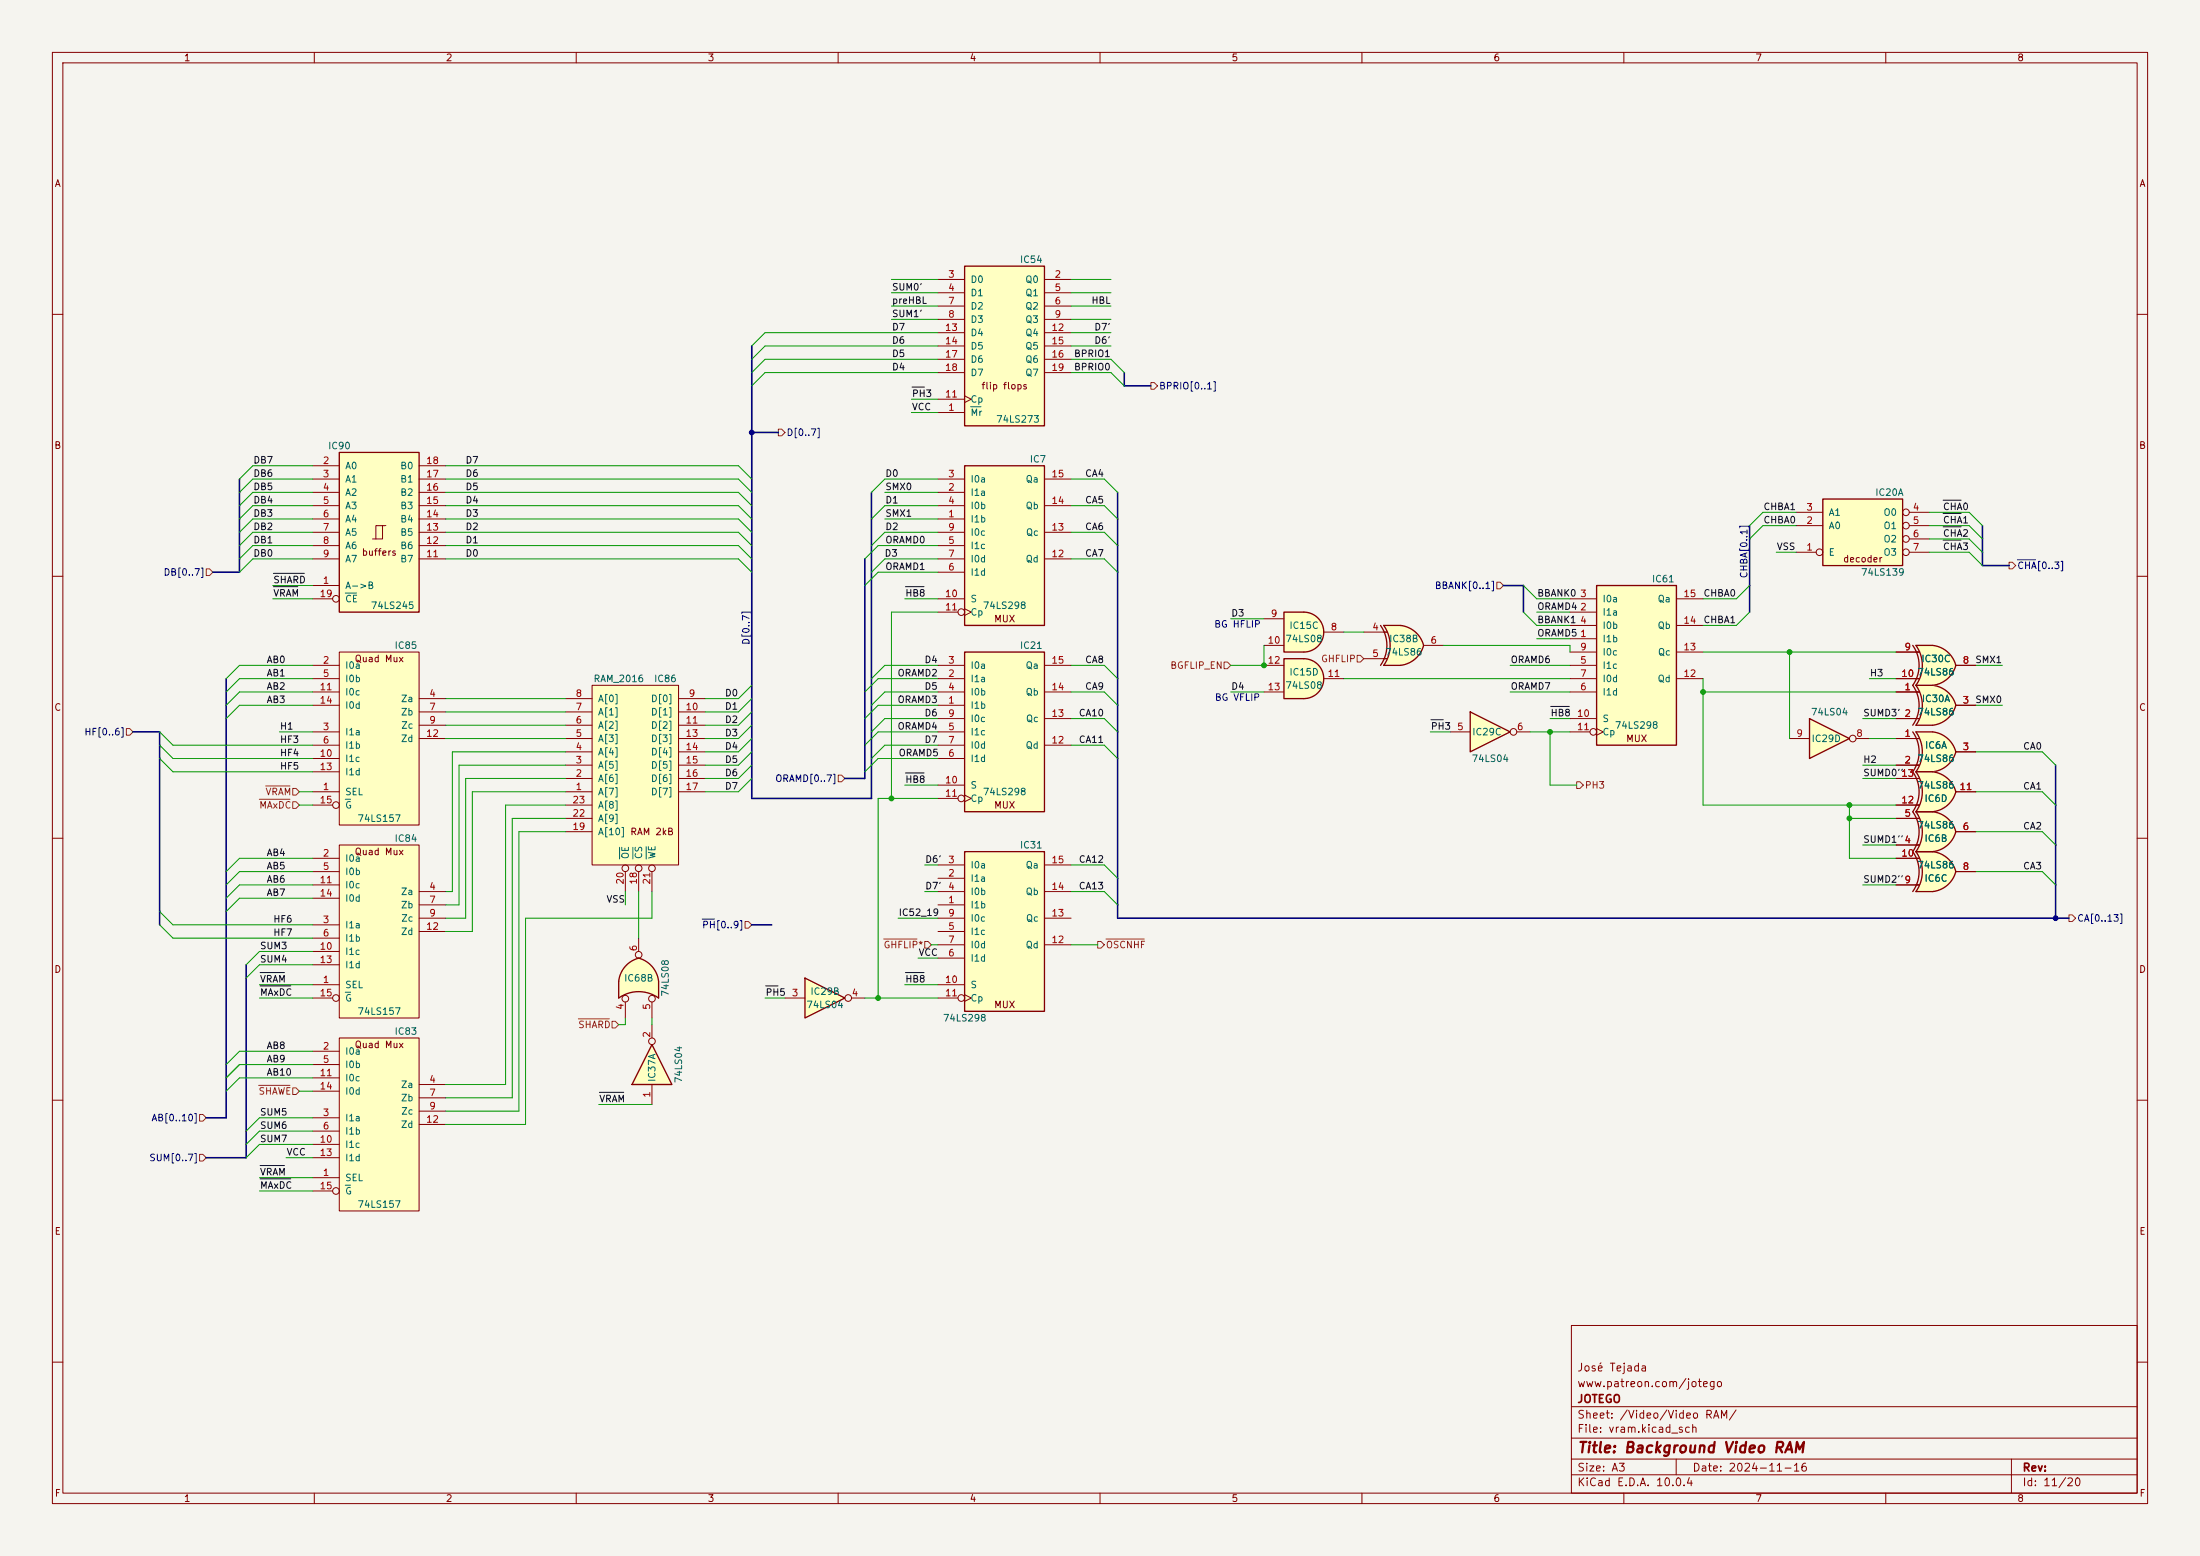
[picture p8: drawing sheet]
<svg xmlns="http://www.w3.org/2000/svg" width="420mm" height="297mm" viewBox="0 0 420 297" stroke-linecap="round" stroke-linejoin="round" font-family="sans-serif">
<path d="M0 0h420v297h-420z" fill="#f5f4ef" stroke="#f5f4ef" stroke-width=".19"/>
<g fill="none" stroke="#840000" stroke-width=".19">
<path d="M10 10h400v277h-400zM12 12h396v273h-396zM60 10v2M110 10v2M160 10v2M210 10v2M260 10v2M310 10v2M360 10v2M10 60h2M408 60h2M10 110h2"/>
<path d="M408 110h2M10 160h2M408 160h2M10 210h2M408 210h2M300 253h108v32h-108zM10 260h2M300 278.5h108M300 274.5h108M300 268.5h108M320 278.5v3M384 278.5v6.5"/>
<path d="M408 260h2M60 285v2M110 285v2M160 285v2M210 285v2M260 285v2M300 281.5h108M310 285v2M360 285v2"/>
</g>
<path d="M113 130.8h16.5v34.3h-16.5z" fill="#ffffc2"/>
<g fill="none" stroke="#840000" stroke-width=".19">
<path d="M107.9 138.4h5.1M107.9 135.9h5.1M107.9 133.4h5.1M113 130.8h16.5v34.3h-16.5zM129.5 138.4h5.1M129.5 135.9h5.1M129.5 133.4h5.1M107.9 151.1h5.1M107.9 148.6h5.1M107.9 146.1h5.1M107.9 143.5h5.1M107.9 141h5.1"/>
<path d="M107.9 158.8h5.1M107.9 156.2h5.1M107.9 153.7h5.1M129.5 151.1h5.1M129.5 148.6h5.1M129.5 146.1h5.1M129.5 143.5h5.1M129.5 141h5.1M119.4 166.4v3.8M121.9 166.4v3.8M124.5 166.4v3.8"/>
<circle cx="119.4" cy="165.7" r=".63"/>
<circle cx="121.9" cy="165.7" r=".63"/>
<circle cx="124.5" cy="165.7" r=".63"/>
</g>
<path d="M118.3 161.7v2.3M120.8 161.7v2.3M123.4 161.6v2.4" fill="none" stroke="#006464" stroke-width=".19"/>
<path d="M184.1 88.9h15.3v30.5h-15.3z" fill="#ffffc2"/>
<path d="M184.1 88.9h15.3v30.5h-15.3z" fill="none" stroke="#840000" stroke-width=".25"/>
<g fill="none" stroke="#840000" stroke-width=".19">
<path d="M179.1 99.1h5M179.1 94h5M179.1 91.4h5M179.1 96.5h5M199.4 91.4h5.1M199.4 96.5h5.1M179.1 104.1h5M179.1 109.2h5M179.1 106.7h5M179.1 101.6h5M179.1 114.3h5M179.1 116.8h3.8"/>
<path d="M184.1 116.2l1.3 .6-1.3 .7M199.4 106.7h5.1M199.4 101.6h5.1"/>
<circle cx="183.5" cy="116.8" r=".63"/>
</g>
<path d="M365.8 130.8h3.1M365.8 138.4h3.1" fill="none" stroke="#ffffc2" stroke-width=".19"/>
<g fill="#ffffc2" stroke="#ffffc2" stroke-width=".19">
<path d="M368.4 133.3l5 1.3a5.2 5.2 0 0 1-4.4 3.8z"/>
<path d="M369 130.8a5.1 5.1 0 0 1 4.4 3.8l-5 1.3z"/>
</g>
<path d="M365.8 130.8h3.1v7.6h-3.1a6.7 6.7 0 0 0 0-7.6z" fill="#ffffc2"/>
<path d="M365.2 130.8a6.6 6.6 0 0 1 0 7.6M368.9 130.8h-3.1a6.6 6.6 0 0 1 0 7.6h3.1M369 130.8a5.2 5.2 0 0 1 4.4 3.8 5.2 5.2 0 0 1-4.4 3.8" fill="none" stroke="#840000" stroke-width=".25"/>
<path d="M361.9 132.1h4.5M361.9 137.2h4.5M373.4 134.6h3.8" fill="none" stroke="#840000" stroke-width=".19"/>
<path d="M365.8 123.2h3.1M365.8 130.8h3.1" fill="none" stroke="#ffffc2" stroke-width=".19"/>
<g fill="#ffffc2" stroke="#ffffc2" stroke-width=".19">
<path d="M368.4 125.6l5 1.4a5.2 5.2 0 0 1-4.4 3.8z"/>
<path d="M369 123.2a5.1 5.1 0 0 1 4.4 3.8l-5 1.3z"/>
</g>
<path d="M365.8 123.2h3.1v7.6h-3.1a6.7 6.7 0 0 0 0-7.6z" fill="#ffffc2"/>
<path d="M365.2 123.2a6.6 6.6 0 0 1 0 7.6M368.9 123.2h-3.1a6.6 6.6 0 0 1 0 7.6h3.1M369 123.2a5.2 5.2 0 0 1 4.4 3.8 5.2 5.2 0 0 1-4.4 3.8" fill="none" stroke="#840000" stroke-width=".25"/>
<path d="M361.9 124.5h4.5M361.9 129.5h4.5M373.4 127h3.8" fill="none" stroke="#840000" stroke-width=".19"/>
<path d="M184.1 162.6h15.3v30.4h-15.3z" fill="#ffffc2"/>
<path d="M184.1 162.6h15.3v30.4h-15.3z" fill="none" stroke="#840000" stroke-width=".25"/>
<g fill="none" stroke="#840000" stroke-width=".19">
<path d="M179.1 172.7h5M179.1 167.6h5M179.1 165.1h5M179.1 170.2h5M179.1 177.8h5M179.1 175.3h5M199.4 165.1h5.1M199.4 170.2h5.1M199.4 175.3h5.1M179.1 182.9h5M179.1 180.3h5M179.1 188h5"/>
<path d="M179.1 190.5h3.8M184.1 189.9l1.3 .6-1.3 .6M199.4 180.3h5.1"/>
<circle cx="183.5" cy="190.5" r=".63"/>
</g>
<path d="M304.8 111.8h15.2v30.4h-15.2z" fill="#ffffc2"/>
<path d="M304.8 111.8h15.2v30.4h-15.2z" fill="none" stroke="#840000" stroke-width=".25"/>
<g fill="none" stroke="#840000" stroke-width=".19">
<path d="M299.7 116.8h5.1M299.7 114.3h5.1M299.7 119.4h5.1M320 114.3h5.1M320 119.4h5.1M299.7 121.9h5.1M299.7 127h5.1M299.7 132.1h5.1M299.7 129.5h5.1M299.7 124.5h5.1M299.7 137.2h5.1M299.7 139.7h3.8"/>
<path d="M304.8 139.1l1.3 .6-1.3 .6M320 129.5h5.1M320 124.5h5.1"/>
<circle cx="304.2" cy="139.7" r=".63"/>
</g>
<path d="M184.1 124.5h15.3v30.4h-15.3z" fill="#ffffc2"/>
<path d="M184.1 124.5h15.3v30.4h-15.3z" fill="none" stroke="#840000" stroke-width=".25"/>
<g fill="none" stroke="#840000" stroke-width=".19">
<path d="M179.1 134.6h5M179.1 129.5h5M179.1 127h5M179.1 132.1h5M179.1 139.7h5M179.1 137.2h5M199.4 127h5.1M199.4 132.1h5.1M199.4 137.2h5.1M179.1 144.8h5M179.1 142.2h5M179.1 149.9h5"/>
<path d="M179.1 152.4h3.8M184.1 151.8l1.3 .6-1.3 .6M199.4 142.2h5.1"/>
<circle cx="183.5" cy="152.4" r=".63"/>
</g>
<path d="M264.2 119.4h3.1M264.2 127h3.1" fill="none" stroke="#ffffc2" stroke-width=".19"/>
<g fill="#ffffc2" stroke="#ffffc2" stroke-width=".19">
<path d="M266.8 121.8l5 1.4a5.2 5.2 0 0 1-4.4 3.8z"/>
<path d="M267.4 119.4a5.1 5.1 0 0 1 4.4 3.8l-5 1.3z"/>
</g>
<path d="M264.2 119.4h3.1v7.6h-3.1a6.7 6.7 0 0 0 0-7.6z" fill="#ffffc2"/>
<path d="M263.6 119.4a6.6 6.6 0 0 1 0 7.6M267.3 119.4h-3.1a6.6 6.6 0 0 1 0 7.6h3.1M267.4 119.4a5.1 5.1 0 0 1 4.4 3.8M271.8 123.2a5.2 5.2 0 0 1-4.4 3.8" fill="none" stroke="#840000" stroke-width=".25"/>
<path d="M260.3 120.7h4.5M260.3 125.7h4.5M271.8 123.2h3.8" fill="none" stroke="#840000" stroke-width=".19"/>
<path d="M280.7 135.9l7.6 3.8-7.6 3.8z" fill="#ffffc2"/>
<path d="M280.7 135.9l7.6 3.8-7.6 3.8z" fill="none" stroke="#840000" stroke-width=".25"/>
<g fill="none" stroke="#840000" stroke-width=".19">
<path d="M276.9 139.7h3.8M289.6 139.7h2.5"/>
<circle cx="288.9" cy="139.7" r=".63"/>
</g>
<path d="M64.8 198.1h15.2v33h-15.2z" fill="#ffffc2"/>
<g fill="none" stroke="#840000" stroke-width=".19">
<path d="M64.8 198.1h15.2v33h-15.2zM59.7 200.7h5.1M59.7 213.4h5.1M59.7 203.2h5.1M59.7 215.9h5.1M59.7 218.4h5.1M59.7 205.7h5.1M59.7 208.3h5.1M80 207h5.1M80 209.6h5.1M80 212.1h5.1M80 214.6h5.1"/>
<path d="M59.7 224.8h5.1M59.7 221h5.1M59.7 227.3h3.8"/>
<circle cx="64.1" cy="227.3" r=".63"/>
</g>
<path d="M65.9 226.2h1" fill="none" stroke="#006464" stroke-width=".19"/>
<path d="M248.9 125.7a3.8 3.8 0 0 1 3.8 3.8 3.8 3.8 0 0 1-3.8 3.9z" fill="#ffffc2" stroke="#ffffc2" stroke-width=".19"/>
<path d="M245.1 125.7h3.8v7.7h-3.8z" fill="#ffffc2"/>
<path d="M245.1 125.7h3.8a3.8 3.8 0 0 1 3.8 3.8 3.8 3.8 0 0 1-3.8 3.9h-3.8z" fill="none" stroke="#840000" stroke-width=".25"/>
<path d="M241.3 127h3.8M241.3 132.1h3.8M252.7 129.5h3.8" fill="none" stroke="#840000" stroke-width=".19"/>
<path d="M64.8 86.4h15.2v30.4h-15.2z" fill="#ffffc2"/>
<g fill="none" stroke="#840000" stroke-width=".19">
<path d="M59.7 88.9h5.1M59.7 91.4h5.1M59.7 94h5.1M59.7 96.5h5.1M59.7 99.1h5.1M80 88.9h5.1M80 91.4h5.1M80 94h5.1M80 96.5h5.1M80 99.1h5.1M59.7 111.8h5.1M59.7 101.6h5.1"/>
<path d="M59.7 104.1h5.1M59.7 106.7h5.1M59.7 114.3h3.8M73 100.3h-1.2v2.6M73.7 100.3h-.7v2.6h-1.9M80 101.6h5.1M80 104.1h5.1M80 106.7h5.1"/>
<circle cx="64.1" cy="114.3" r=".63"/>
</g>
<path d="M64.8 86.4h15.2v30.4h-15.2z" fill="none" stroke="#840000" stroke-width=".25"/>
<path d="M65.9 113.2h2.2" fill="none" stroke="#006464" stroke-width=".19"/>
<path d="M64.8 161.3h15.2v33h-15.2z" fill="#ffffc2"/>
<g fill="none" stroke="#840000" stroke-width=".19">
<path d="M59.7 163.8h5.1M59.7 176.5h5.1M59.7 166.4h5.1M59.7 179.1h5.1M59.7 168.9h5.1M59.7 171.5h5.1M64.8 161.3h15.2v33h-15.2zM80 170.2h5.1M80 172.7h5.1M80 175.3h5.1M80 177.8h5.1M59.7 188h5.1"/>
<path d="M59.7 181.6h5.1M59.7 184.2h5.1M59.7 190.5h3.8"/>
<circle cx="64.1" cy="190.5" r=".63"/>
</g>
<path d="M65.9 189.4h1" fill="none" stroke="#006464" stroke-width=".19"/>
<path d="M248.9 116.8a3.8 3.8 0 0 1 3.8 3.9 3.8 3.8 0 0 1-3.8 3.8z" fill="#ffffc2" stroke="#ffffc2" stroke-width=".19"/>
<path d="M245.1 116.8h3.8v7.7h-3.8z" fill="#ffffc2"/>
<path d="M245.1 116.8h3.8a3.8 3.8 0 0 1 3.8 3.9 3.8 3.8 0 0 1-3.8 3.8h-3.8z" fill="none" stroke="#840000" stroke-width=".25"/>
<path d="M241.3 118.1h3.8M241.3 123.2h3.8M252.7 120.7h3.8" fill="none" stroke="#840000" stroke-width=".19"/>
<path d="M64.8 124.5h15.2v33h-15.2z" fill="#ffffc2"/>
<g fill="none" stroke="#840000" stroke-width=".19">
<path d="M59.7 127h5.1M59.7 139.7h5.1M59.7 129.5h5.1M59.7 132.1h5.1M59.7 134.6h5.1M64.8 124.5h15.2v33h-15.2zM80 133.4h5.1M80 135.9h5.1M80 138.4h5.1M59.7 151.1h5.1M59.7 142.2h5.1M59.7 144.8h5.1"/>
<path d="M59.7 147.3h5.1M59.7 153.7h3.8M80 141h5.1"/>
<circle cx="64.1" cy="153.7" r=".63"/>
</g>
<path d="M65.9 152.6h1" fill="none" stroke="#006464" stroke-width=".19"/>
<path d="M365.8 170.2h3.1M365.8 162.6h3.1" fill="none" stroke="#ffffc2" stroke-width=".19"/>
<g fill="#ffffc2" stroke="#ffffc2" stroke-width=".19">
<path d="M369 162.6a5.2 5.2 0 0 1 4.4 3.8l-5 1.3z"/>
<path d="M368.4 165.1l5 1.3a5.1 5.1 0 0 1-4.4 3.8z"/>
</g>
<path d="M365.8 162.6h3.1v7.6h-3.1a6.6 6.6 0 0 0 0-7.6z" fill="#ffffc2"/>
<path d="M365.2 162.6a6.6 6.6 0 0 1 0 7.6M368.9 162.6h-3.1a6.6 6.6 0 0 1 0 7.6h3.1M369 162.6a5.2 5.2 0 0 1 4.4 3.8 5.2 5.2 0 0 1-4.4 3.8" fill="none" stroke="#840000" stroke-width=".25"/>
<path d="M361.9 168.9h4.5M361.9 163.8h4.5M373.4 166.4h3.8" fill="none" stroke="#840000" stroke-width=".19"/>
<path d="M365.8 139.7h3.1M365.8 147.3h3.1" fill="none" stroke="#ffffc2" stroke-width=".19"/>
<g fill="#ffffc2" stroke="#ffffc2" stroke-width=".19">
<path d="M368.4 142.2l5 1.3a5.2 5.2 0 0 1-4.4 3.8z"/>
<path d="M369 139.7a5.1 5.1 0 0 1 4.4 3.8l-5 1.3z"/>
</g>
<path d="M365.8 139.7h3.1v7.6h-3.1a6.7 6.7 0 0 0 0-7.6z" fill="#ffffc2"/>
<path d="M365.2 139.7a6.6 6.6 0 0 1 0 7.6M368.9 139.7h-3.1a6.6 6.6 0 0 1 0 7.6h3.1M369 139.7a5.2 5.2 0 0 1 4.4 3.8 5.2 5.2 0 0 1-4.4 3.8" fill="none" stroke="#840000" stroke-width=".25"/>
<path d="M361.9 141h4.5M361.9 146.1h4.5M373.4 143.5h3.8" fill="none" stroke="#840000" stroke-width=".19"/>
<path d="M365.8 154.9h3.1M365.8 162.6h3.1" fill="none" stroke="#ffffc2" stroke-width=".19"/>
<g fill="#ffffc2" stroke="#ffffc2" stroke-width=".19">
<path d="M369 154.9a5.2 5.2 0 0 1 4.4 3.9l-5 1.3z"/>
<path d="M368.4 157.5l5 1.2a5.1 5.1 0 0 1-4.4 3.9z"/>
</g>
<path d="M365.8 154.9h3.1v7.7h-3.1a6.6 6.6 0 0 0 0-7.7z" fill="#ffffc2"/>
<path d="M365.2 154.9a6.6 6.6 0 0 1 0 7.7M368.9 154.9h-3.1a6.6 6.6 0 0 1 0 7.7h3.1M369 154.9a5.2 5.2 0 0 1 4.4 3.9 5.2 5.2 0 0 1-4.4 3.8" fill="none" stroke="#840000" stroke-width=".25"/>
<path d="M361.9 156.2h4.5M373.4 158.8h3.8M361.9 161.3h4.5" fill="none" stroke="#840000" stroke-width=".19"/>
<path d="M365.8 154.9h3.1M365.8 147.3h3.1" fill="none" stroke="#ffffc2" stroke-width=".19"/>
<g fill="#ffffc2" stroke="#ffffc2" stroke-width=".19">
<path d="M369 147.3a5.2 5.2 0 0 1 4.4 3.8l-5 1.4z"/>
<path d="M368.4 149.8l5 1.3a5.1 5.1 0 0 1-4.4 3.8z"/>
</g>
<path d="M365.8 147.3h3.1v7.6h-3.1a6.6 6.6 0 0 0 0-7.6z" fill="#ffffc2"/>
<path d="M365.2 147.3a6.6 6.6 0 0 1 0 7.6M368.9 147.3h-3.1a6.6 6.6 0 0 1 0 7.6h3.1M369 147.3a5.2 5.2 0 0 1 4.4 3.8 5.2 5.2 0 0 1-4.4 3.8" fill="none" stroke="#840000" stroke-width=".25"/>
<path d="M361.9 153.7h4.5M361.9 148.6h4.5M373.4 151.1h3.8" fill="none" stroke="#840000" stroke-width=".19"/>
<path d="M348 95.3h15.2v12.7h-15.2z" fill="#ffffc2"/>
<path d="M348 95.3h15.2v12.7h-15.2z" fill="none" stroke="#840000" stroke-width=".25"/>
<g fill="none" stroke="#840000" stroke-width=".19">
<path d="M342.9 97.8h5.1M364.5 97.8h3.8M342.9 105.4h3.8M342.9 100.3h5.1M364.5 105.4h3.8M364.5 100.3h3.8M364.5 102.9h3.8"/>
<circle cx="363.9" cy="97.8" r=".63"/>
<circle cx="347.3" cy="105.4" r=".63"/>
<circle cx="363.9" cy="100.3" r=".63"/>
<circle cx="363.9" cy="102.9" r=".63"/>
<circle cx="363.9" cy="105.4" r=".63"/>
</g>
<path d="M184.1 50.8h15.3v30.5h-15.3z" fill="#ffffc2"/>
<path d="M184.1 50.8h15.3v30.5h-15.3z" fill="none" stroke="#840000" stroke-width=".25"/>
<g fill="none" stroke="#840000" stroke-width=".19">
<path d="M179.1 53.3h5M179.1 55.9h5M179.1 58.4h5M199.4 53.3h5.1M199.4 55.9h5.1M199.4 58.4h5.1M179.1 78.7h5M179.1 61h5M179.1 76.2h5M179.1 63.5h5M179.1 66h5M179.1 68.6h5"/>
<path d="M179.1 71.1h5M184.1 75.6l1.3 .6-1.3 .6M199.4 61h5.1M199.4 63.5h5.1M199.4 66h5.1M199.4 68.6h5.1M199.4 71.1h5.1"/>
</g>
<path d="M185.3 77.6h2" fill="none" stroke="#006464" stroke-width=".19"/>
<path d="M118.1 187.3v3.2M125.7 187.3v3.2" fill="none" stroke="#ffffc2" stroke-width=".19"/>
<g fill="#ffffc2" stroke="#ffffc2" stroke-width=".19">
<path d="M121.9 182.9a5.2 5.2 0 0 1 3.8 4.4l-5.1 .6z"/>
<path d="M119.6 184.2l1.1-.8 1.2-.5 1.3 5-5.1-.6a5.1 5.1 0 0 1 1.5-3.1z"/>
</g>
<path d="M118.1 187.3h7.6v3.2a6.7 6.7 0 0 0-7.6 0z" fill="#ffffc2"/>
<path d="M118.1 187.3v3.2a6.6 6.6 0 0 1 7.6 0v-3.2M125.7 187.3a5.2 5.2 0 0 0-3.8-4.4 5.2 5.2 0 0 0-3.8 4.4" fill="none" stroke="#840000" stroke-width=".25"/>
<g fill="none" stroke="#840000" stroke-width=".19">
<path d="M121.9 179.1v2.5M119.4 191.3v3M124.5 191.3v3"/>
<circle cx="119.4" cy="190.6" r=".63"/>
<circle cx="121.9" cy="182.2" r=".63"/>
<circle cx="124.5" cy="190.6" r=".63"/>
</g>
<path d="M345.4 137.2l7.7 3.8-7.7 3.8z" fill="#ffffc2"/>
<path d="M345.4 137.2l7.7 3.8-7.7 3.8z" fill="none" stroke="#840000" stroke-width=".25"/>
<g fill="none" stroke="#840000" stroke-width=".19">
<path d="M341.6 141h3.8M354.3 141h2.6"/>
<circle cx="353.7" cy="141" r=".63"/>
</g>
<path d="M124.5 199.4l3.8 7.6h-7.7z" fill="#ffffc2"/>
<path d="M124.5 199.4l3.8 7.6h-7.7z" fill="none" stroke="#840000" stroke-width=".25"/>
<g fill="none" stroke="#840000" stroke-width=".19">
<path d="M124.5 195.6v2.5M124.5 207v3.8"/>
<circle cx="124.5" cy="198.8" r=".63"/>
</g>
<path d="M153.7 186.7l7.6 3.8-7.6 3.8z" fill="#ffffc2"/>
<path d="M153.7 186.7l7.6 3.8-7.6 3.8z" fill="none" stroke="#840000" stroke-width=".25"/>
<g fill="none" stroke="#840000" stroke-width=".19">
<path d="M361.9 132.1h4.5M361.9 137.2h4.5M361.9 124.5h4.5M361.9 129.5h4.5M373.4 134.6h3.8M373.4 127h3.8M361.9 141h4.5M361.9 146.1h4.5M361.9 156.2h4.5M361.9 153.7h4.5M361.9 148.6h4.5M373.4 143.5h3.8"/>
<path d="M373.4 158.8h3.8M373.4 151.1h3.8M361.9 168.9h4.5M361.9 163.8h4.5M361.9 161.3h4.5M373.4 166.4h3.8M149.9 190.5h3.8M162.6 190.5h2.5"/>
<circle cx="161.9" cy="190.5" r=".63"/>
</g>
<path d="M385.1 106.8h3.5M134.1 175.4h2.3" fill="none" stroke="#000084" stroke-width=".19"/>
<g fill="none" stroke="#725600" stroke-width=".19">
<path d="M219.7 73h.6l.7 .7-.7 .6h-.6zM148.6 81.9h.6l.7 .7-.7 .6h-.6zM39.4 108.6h.6l.6 .6-.6 .7h-.6zM285.7 111.1h.7l.6 .7-.6 .6h-.7zM383.5 107.3h.7l.6 .7-.6 .6h-.7zM24.1 139.1h.7l.6 .6-.6 .6h-.7zM233.7 126.4h.6l.6 .6-.6 .6h-.6zM259.1 125.1h.6l.6 .6-.6 .7h-.6zM49.5 152.6h5.9M50.7 150h4.7M55.9 153h.6l.6 .7-.6 .6h-.6zM55.9 150.5h.6l.6 .6-.6 .7h-.6z"/>
<path d="M160 148h.7l.6 .6-.6 .6h-.7zM301 149.2h.6l.7 .7-.7 .6h-.6zM142.2 175.9h.7l.6 .6-.6 .7h-.7zM168.7 179.2h6.3M176.5 179.7h.7l.6 .6-.6 .7h-.7zM209.5 179.7h.7l.6 .6-.6 .7h-.7zM211.1 179.2h7.3M395 174.6h.6l.6 .7-.6 .6h-.6zM110.4 194.5h5.9M116.8 194.9h.7l.6 .7-.6 .6h-.7zM38.1 212.7h.6l.7 .7-.7 .6h-.6zM49.4 207.2h6"/>
<path d="M55.9 207.6h.6l.6 .7-.6 .6h-.6zM38.1 220.3h.6l.7 .7-.7 .6h-.6z"/>
</g>
<g fill="none" stroke="#0f0f0f" stroke-width=".19">
<path d="M174.1 73.9h2.4M370.9 98h3.5M370.9 95.5h3.5M52.2 109.4h5.9M52.2 112h4.6M172.8 112h3.6M370.9 103.1h3.5M370.9 100.6h3.5M273.2 137.4h2.3M296 134.8h3.6M172.8 147.5h3.6M49.7 188.2h5.8"/>
<path d="M49.7 185.6h4.6M146.2 188.2h2.3M172.8 185.6h3.6M114.4 208.5h4.7M49.7 222.5h4.6M49.7 225h5.8"/>
</g>
<g fill="none" stroke="#000084" stroke-width=".3">
<path d="M143.5 66v86.4h22.9v-58.4M214.6 71.1v2.6h5.1M45.7 91.4v17.8h-5.1M143.5 82.6h5.1M213.4 94v81.3h181.6M165.1 106.7v41.9h-3.8M287 111.8h3.8v5M334 100.3v16.5M378.5 100.3v7.7h5M25.4 139.7h5.1v36.8M43.2 129.5v83.9h-3.8M392.4 146.1v29.2"/>
<path d="M143.5 176.5h3.8M47 184.2v36.8h-7.6"/>
</g>
<g fill="none" stroke="#009600" stroke-width=".19">
<path d="M170.2 58.4h8.9M170.2 53.3h8.9M170.2 55.9h8.9M204.5 58.4h7.6M204.5 53.3h7.6M204.5 55.9h7.6M170.2 61h8.9M174 76.2h5.1M174 78.7h5.1M179.1 71.1h-33.1l-2.5 2.6M179.1 68.6h-33.1l-2.5 2.5M179.1 66h-33.1l-2.5 2.6"/>
<path d="M179.1 63.5h-33.1l-2.5 2.5M204.5 71.1h7.6l2.5 2.6M204.5 68.6h7.6l2.5 2.5M204.5 66h7.6M204.5 63.5h7.6M204.5 61h7.6M59.7 91.4h-11.4l-2.6 2.6M59.7 88.9h-11.4l-2.6 2.5M59.7 99.1h-11.4l-2.6 2.5M59.7 96.5h-11.4l-2.6 2.6M59.7 94h-11.4l-2.6 2.5M85.1 91.4h55.9l2.5 2.6"/>
<path d="M85.1 88.9h55.9l2.5 2.5M85.1 99.1h55.9l2.5 2.5M85.1 96.5h55.9l2.5 2.6M85.1 94h55.9l2.5 2.5M168.9 99.1h10.2M168.9 94h10.2M179.1 91.4h-10.2l-2.5 2.6M179.1 96.5h-10.2l-2.5 2.6M204.5 91.4h6.3l2.6 2.6M204.5 96.5h6.3l2.6 2.6M342.9 97.8h-6.4l-2.5 2.5M368.3 97.8h7.6l2.6 2.5"/>
<path d="M52.1 111.8h7.6M52.1 114.3h7.6M59.7 101.6h-11.4l-2.6 2.5M59.7 104.1h-11.4l-2.6 2.6M59.7 106.7h-11.4l-2.6 2.5M85.1 101.6h55.9l2.5 2.5M85.1 104.1h55.9l2.5 2.6M85.1 106.7h55.9l2.5 2.5M172.7 114.3h6.4M179.1 101.6h-10.2l-2.5 2.5M179.1 104.1h-11.5l-2.5 2.6M179.1 106.7h-10.2l-2.5 2.5"/>
<path d="M179.1 116.8h-8.9v35.6M179.1 109.2h-11.5l-2.5 2.6M204.5 101.6h6.3l2.6 2.5M204.5 106.7h6.3l2.6 2.5M234.9 118.1h6.4M290.8 111.8l2.6 2.5h6.3M290.8 116.8l2.6 2.6h6.3M293.4 116.8h6.3M334 111.8l-2.5 2.5h-6.4M334 116.8l-2.5 2.6h-6.4M339.1 105.4h3.8M342.9 100.3h-6.4l-2.5 2.6"/>
<path d="M368.3 102.9h7.6l2.6 2.5M368.3 100.3h7.6l2.6 2.6M368.3 105.4h7.6l2.6 2.6M30.5 139.7l2.5 2.5h26.7M53.3 139.7h6.4M59.7 134.6h-14l-2.5 2.6M59.7 132.1h-14l-2.5 2.5M59.7 127h-14l-2.5 2.5M59.7 129.5h-14l-2.5 2.6M85.1 135.9h22.8M85.1 138.4h22.8M85.1 133.4h22.8"/>
<path d="M143.5 138.4l-2.5 2.6h-6.4M143.5 133.4l-2.5 2.5h-6.4M143.5 135.9l-2.5 2.5h-6.4M143.5 130.8l-2.5 2.6h-6.4M179.1 139.7h-11.5l-2.5 2.5M179.1 134.6h-11.5l-2.5 2.6M179.1 132.1h-10.2l-2.5 2.5M179.1 127h-10.2l-2.5 2.5M179.1 129.5h-11.5l-2.5 2.6M179.1 137.2h-10.2l-2.5 2.5M204.5 132.1h6.3l2.6 2.5M204.5 127h6.3l2.6 2.5"/>
<path d="M204.5 137.2h6.3l2.6 2.5M234.9 132.1h6.4M241.3 123.2v3.8h-6.4M256.5 120.7h3.8M256.5 129.5h43.2M273 139.7h3.9M275.6 123.2h24.1v1.3M288.3 132.1h11.4M288.3 127h11.4M292.1 139.7h7.6M293.4 121.9h6.3M295.9 137.2h3.8"/>
<path d="M295.9 139.7v10.2h5.1M325.1 132.1h36.8M325.1 129.5v24.2h36.8M325.1 124.5h36.8M341.6 124.5v16.5M355.6 137.2h6.3M356.9 129.5h5M377.2 134.6h5.1M377.2 127h5.1M30.5 142.2l2.5 2.6h26.7M30.5 144.8l2.5 2.5h26.7M57.1 151.1h2.6"/>
<path d="M57.1 153.7h2.6M85.1 141h22.8M107.9 148.6h-19v26.7h-3.8M107.9 151.1h-17.7v26.7h-5.1M107.9 146.1h-20.3v26.6h-2.5M107.9 153.7h-11.4v53.3h-11.4M107.9 143.5h-21.5v26.7h-1.3M107.9 158.8h-8.8v53.3h-14M107.9 156.2h-10.1v53.4h-12.7M143.5 148.6l-2.5 2.5h-6.4M143.5 143.5l-2.5 2.6h-6.4M143.5 141l-2.5 2.5h-6.4"/>
<path d="M143.5 146.1l-2.5 2.5h-6.4M172.7 149.9h6.4M179.1 152.4h-11.5v38.1M179.1 144.8h-11.5l-2.5 2.5M179.1 142.2h-10.2l-2.5 2.6M204.5 142.2h6.3l2.6 2.6M353.1 153.7v10.1h8.8M353.1 156.2h8.8M355.6 146.1h6.3M355.6 148.6h6.3M356.9 141h5M377.2 151.1h12.7l2.5 2.6"/>
<path d="M377.2 143.5h12.7l2.5 2.6M377.2 158.8h12.7l2.5 2.5M30.5 174l2.5 2.5h26.7M30.5 176.5l2.5 2.6h26.7M59.7 171.5h-14l-2.5 2.5M59.7 168.9h-14l-2.5 2.6M59.7 163.8h-14l-2.5 2.6M59.7 166.4h-14l-2.5 2.5M119.4 170.2v2.5M121.9 170.2v8.9M124.5 170.2v5.1h-24.2v39.3h-15.2M171.4 175.3h7.7"/>
<path d="M176.5 170.2h2.6M176.5 165.1h2.6M204.5 170.2h6.3l2.6 2.5M204.5 165.1h6.3l2.6 2.5M355.6 168.9h6.3M355.6 161.3h6.3M377.2 166.4h12.7l2.5 2.5M49.5 188h10.2M49.5 190.5h10.2M59.7 181.6h-10.2l-2.5 2.6M59.7 184.2h-10.2l-2.5 2.5M119.4 194.3v1.3h-1.3"/>
<path d="M124.5 194.3v1.3M146 190.5h3.9M165.1 190.5h14M172.7 188h6.4M175.3 182.9h3.8M177.8 180.3h1.3M204.5 180.3h5M57.1 208.3h2.6M59.7 203.2h-14l-2.5 2.5M59.7 200.7h-14l-2.5 2.5M59.7 205.7h-14l-2.5 2.6M59.7 213.4h-10.2l-2.5 2.5"/>
<path d="M59.7 215.9h-10.2l-2.5 2.5M59.7 218.4h-10.2l-2.5 2.6M114.3 210.8h10.2M49.5 224.8h10.2M49.5 227.3h10.2M54.6 221h5.1"/>
</g>
<g fill="#009600" stroke="#009600" stroke-width=".19">
<circle cx="353.1" cy="153.7" r=".46"/>
<circle cx="353.1" cy="156.2" r=".46"/>
<circle cx="325.1" cy="132.1" r=".46"/>
<circle cx="295.9" cy="139.7" r=".46"/>
<circle cx="341.6" cy="124.5" r=".46"/>
<circle cx="167.6" cy="190.5" r=".46"/>
<circle cx="170.2" cy="152.4" r=".46"/>
<circle cx="241.3" cy="127" r=".46"/>
</g>
<g fill="#000084" stroke="#000084" stroke-width=".19">
<circle cx="392.4" cy="175.3" r=".46"/>
<circle cx="143.5" cy="82.6" r=".46"/>
</g>
<text font-size="2" fill="#840000" x="301" y="277.8">Title: Background Video RAM</text>
<g font-size="1.5" fill="#840000">
<text x="301" y="262.1">José Tejada</text>
<text x="301" y="268.1">JOTEGO</text>
<text x="301" y="265.1">www.patreon.com/jotego</text>
<text x="301" y="273.8">File: vram.kicad_sch</text>
<text x="301" y="271.1">Sheet: /Video/Video RAM/</text>
<text x="301" y="281.2">Size: A3</text>
<text x="323" y="281.2">Date: 2024-11-16</text>
<text x="386" y="281.2">Rev:</text>
<text x="301" y="284">KiCad E.D.A. 10.0.4</text>
<text x="386" y="284">Id: 11/20</text>
</g>
<g font-size="1.3" fill="#840000">
<text x="35" y="12">1</text>
<text x="85" y="12">2</text>
<text x="135" y="12">3</text>
<text x="185" y="12">4</text>
<text x="235" y="12">5</text>
<text x="285" y="12">6</text>
<text x="335" y="12">7</text>
<text x="385" y="12">8</text>
<text x="10.3" y="36">A</text>
<text x="408.3" y="36">A</text>
<text x="187.3" y="74.6">flip flops</text>
<text x="10.3" y="86">B</text>
<text x="408.2" y="86">B</text>
<text x="69" y="106.4">buffers</text>
<text x="351.7" y="107.7">decoder</text>
<text x="189.7" y="119.1">MUX</text>
<text x="67.6" y="126.7">Quad Mux</text>
<text x="10.3" y="136">C</text>
<text x="408.2" y="136">C</text>
<text x="310.3" y="141.9">MUX</text>
<text x="189.7" y="154.6">MUX</text>
<text x="67.6" y="163.5">Quad Mux</text>
<text x="10.3" y="186">D</text>
<text x="408.2" y="186">D</text>
<text x="189.7" y="192.7">MUX</text>
<text x="67.6" y="200.4">Quad Mux</text>
<text x="10.3" y="236">E</text>
<text x="408.3" y="236">E</text>
<text x="10.3" y="286">F</text>
<text x="35" y="287">1</text>
<text x="85" y="287">2</text>
<text x="135" y="287">3</text>
<text x="185" y="287">4</text>
<text x="235" y="287">5</text>
<text x="285" y="287">6</text>
<text x="335" y="287">7</text>
<text x="385" y="287">8</text>
<text x="408.3" y="286">F</text>
</g>
<g font-size="1.3" fill="#a90000">
<text x="180.9" y="53.3">3</text>
<text x="201.2" y="53.3">2</text>
<text x="180.9" y="55.9">4</text>
<text x="180.9" y="58.4">7</text>
<text x="201.2" y="55.9">5</text>
<text x="201.2" y="58.4">6</text>
<text x="180.3" y="63.5">13</text>
<text x="180.9" y="60.9">8</text>
<text x="200.6" y="63.5">12</text>
<text x="201.2" y="60.9">9</text>
<text x="180.3" y="66">14</text>
<text x="180.3" y="68.6">17</text>
<text x="180.3" y="71.1">18</text>
<text x="200.6" y="66">15</text>
<text x="200.6" y="68.6">16</text>
<text x="200.6" y="71.1">19</text>
<text x="180.3" y="76.2">11</text>
<text x="180.9" y="78.7">1</text>
<text x="61.5" y="88.9">2</text>
<text x="81.2" y="88.9">18</text>
<text x="61.5" y="91.4">3</text>
<text x="61.5" y="94">4</text>
<text x="81.2" y="94">16</text>
<text x="81.2" y="91.4">17</text>
<text x="180.9" y="94">2</text>
<text x="180.9" y="91.4">3</text>
<text x="200.6" y="91.4">15</text>
<text x="61.5" y="96.5">5</text>
<text x="61.5" y="99">6</text>
<text x="61.5" y="101.6">7</text>
<text x="81.2" y="101.6">13</text>
<text x="81.2" y="99">14</text>
<text x="81.2" y="96.5">15</text>
<text x="180.9" y="99">1</text>
<text x="180.9" y="96.5">4</text>
<text x="180.9" y="101.6">9</text>
<text x="200.6" y="101.6">13</text>
<text x="200.6" y="96.5">14</text>
<text x="344.7" y="100.3">2</text>
<text x="344.7" y="97.8">3</text>
<text x="365.1" y="97.8">4</text>
<text x="365.1" y="100.3">5</text>
<text x="61.5" y="104.1">8</text>
<text x="61.5" y="106.7">9</text>
<text x="81.2" y="106.7">11</text>
<text x="81.2" y="104.1">12</text>
<text x="180.9" y="104.1">5</text>
<text x="180.9" y="106.7">7</text>
<text x="200.6" y="106.7">12</text>
<text x="344.7" y="105.4">1</text>
<text x="365.1" y="102.8">6</text>
<text x="365.1" y="105.4">7</text>
<text x="61.5" y="111.7">1</text>
<text x="180.9" y="109.2">6</text>
<text x="60.9" y="114.3">19</text>
<text x="180.3" y="114.3">10</text>
<text x="180.3" y="116.8">11</text>
<text x="242.5" y="118.1">9</text>
<text x="301.6" y="116.8">2</text>
<text x="301.6" y="114.3">3</text>
<text x="301.6" y="119.4">4</text>
<text x="321.3" y="119.4">14</text>
<text x="321.3" y="114.3">15</text>
<text x="241.9" y="123.2">10</text>
<text x="253.9" y="120.6">8</text>
<text x="261.9" y="120.6">4</text>
<text x="261.9" y="125.7">5</text>
<text x="273" y="123.2">6</text>
<text x="301.6" y="121.9">1</text>
<text x="301.6" y="124.4">9</text>
<text x="321.3" y="124.4">13</text>
<text x="363.5" y="124.4">9</text>
<text x="61.5" y="127">2</text>
<text x="61.5" y="129.5">5</text>
<text x="180.9" y="129.5">2</text>
<text x="180.9" y="127">3</text>
<text x="200.6" y="127">15</text>
<text x="241.9" y="127">12</text>
<text x="253.3" y="129.5">11</text>
<text x="301.6" y="127">5</text>
<text x="301.6" y="129.5">7</text>
<text x="321.3" y="129.5">12</text>
<text x="362.9" y="129.5">10</text>
<text x="374.6" y="127">8</text>
<text x="60.9" y="132.1">11</text>
<text x="60.9" y="134.6">14</text>
<text x="81.8" y="133.3">4</text>
<text x="81.8" y="135.9">7</text>
<text x="109.8" y="135.9">7</text>
<text x="109.8" y="133.3">8</text>
<text x="130.8" y="135.9">10</text>
<text x="131.4" y="133.3">9</text>
<text x="180.9" y="134.6">1</text>
<text x="180.9" y="132.1">4</text>
<text x="180.9" y="137.1">9</text>
<text x="200.6" y="137.1">13</text>
<text x="200.6" y="132.1">14</text>
<text x="241.9" y="132.1">13</text>
<text x="300.9" y="137.1">10</text>
<text x="301.6" y="132.1">6</text>
<text x="363.5" y="132.1">1</text>
<text x="363.5" y="137.1">2</text>
<text x="374.6" y="134.6">3</text>
<text x="61.5" y="139.7">3</text>
<text x="61.5" y="142.2">6</text>
<text x="81.2" y="140.9">12</text>
<text x="81.8" y="138.4">9</text>
<text x="109.8" y="143.5">4</text>
<text x="109.8" y="140.9">5</text>
<text x="109.8" y="138.4">6</text>
<text x="130.8" y="138.4">11</text>
<text x="130.8" y="140.9">13</text>
<text x="130.8" y="143.5">14</text>
<text x="180.9" y="139.7">5</text>
<text x="180.9" y="142.2">7</text>
<text x="200.6" y="142.2">12</text>
<text x="278.1" y="139.7">5</text>
<text x="289.5" y="139.7">6</text>
<text x="300.9" y="139.7">11</text>
<text x="342.8" y="140.9">9</text>
<text x="354.3" y="140.9">8</text>
<text x="363.5" y="140.9">1</text>
<text x="374.6" y="143.5">3</text>
<text x="60.9" y="144.8">10</text>
<text x="60.9" y="147.3">13</text>
<text x="109.8" y="148.6">2</text>
<text x="109.8" y="146">3</text>
<text x="130.8" y="146">15</text>
<text x="130.8" y="148.6">16</text>
<text x="180.3" y="149.8">10</text>
<text x="180.9" y="144.8">6</text>
<text x="362.9" y="148.6">13</text>
<text x="363.5" y="146">2</text>
<text x="60.9" y="153.6">15</text>
<text x="61.5" y="151.1">1</text>
<text x="109.2" y="153.6">23</text>
<text x="109.8" y="151.1">1</text>
<text x="130.8" y="151.1">17</text>
<text x="180.3" y="152.4">11</text>
<text x="362.9" y="153.6">12</text>
<text x="374" y="151.1">11</text>
<text x="109.2" y="158.7">19</text>
<text x="109.2" y="156.2">22</text>
<text x="363.5" y="156.2">5</text>
<text x="363.5" y="161.3">4</text>
<text x="374.6" y="158.7">6</text>
<text x="61.5" y="163.8">2</text>
<text x="61.5" y="166.3">5</text>
<text x="180.9" y="167.6">2</text>
<text x="180.9" y="165.1">3</text>
<text x="200.6" y="165.1">15</text>
<text x="362.9" y="163.8">10</text>
<text x="374.6" y="166.3">8</text>
<text x="60.9" y="168.9">11</text>
<text x="60.9" y="171.4">14</text>
<text x="81.8" y="170.2">4</text>
<text x="81.8" y="172.7">7</text>
<text x="119.4" y="169" transform="rotate(-90 119.4 169)">20</text>
<text x="121.9" y="169" transform="rotate(-90 121.9 169)">18</text>
<text x="124.4" y="169" transform="rotate(-90 124.4 169)">21</text>
<text x="180.9" y="172.7">1</text>
<text x="180.9" y="170.2">4</text>
<text x="200.6" y="170.2">14</text>
<text x="363.5" y="168.9">9</text>
<text x="61.5" y="176.5">3</text>
<text x="61.5" y="179">6</text>
<text x="81.2" y="177.8">12</text>
<text x="81.8" y="175.2">9</text>
<text x="180.9" y="177.8">5</text>
<text x="180.9" y="175.2">9</text>
<text x="200.6" y="175.2">13</text>
<text x="60.9" y="181.6">10</text>
<text x="60.9" y="184.1">13</text>
<text x="121.9" y="181.7" transform="rotate(-90 121.9 181.7)">6</text>
<text x="180.9" y="182.9">6</text>
<text x="180.9" y="180.3">7</text>
<text x="200.6" y="180.3">12</text>
<text x="60.9" y="190.5">15</text>
<text x="61.5" y="187.9">1</text>
<text x="151.1" y="190.5">3</text>
<text x="162.5" y="190.5">4</text>
<text x="180.3" y="187.9">10</text>
<text x="180.3" y="190.5">11</text>
<text x="119.4" y="192.9" transform="rotate(-90 119.4 192.9)">4</text>
<text x="124.4" y="192.9" transform="rotate(-90 124.4 192.9)">5</text>
<text x="61.5" y="200.6">2</text>
<text x="61.5" y="203.2">5</text>
<text x="124.4" y="198.2" transform="rotate(-90 124.4 198.2)">2</text>
<text x="60.9" y="205.7">11</text>
<text x="60.9" y="208.3">14</text>
<text x="81.8" y="207">4</text>
<text x="81.8" y="209.5">7</text>
<text x="124.4" y="209.6" transform="rotate(-90 124.4 209.6)">1</text>
<text x="61.5" y="213.3">3</text>
<text x="61.5" y="215.9">6</text>
<text x="81.2" y="214.6">12</text>
<text x="81.8" y="212.1">9</text>
<text x="60.9" y="218.4">10</text>
<text x="60.9" y="221">13</text>
<text x="60.9" y="227.3">15</text>
<text x="61.5" y="224.8">1</text>
</g>
<g font-size="1.3" fill="#006464">
<text x="194.6" y="50.5">IC54</text>
<text x="185.2" y="54.3">D0</text>
<text x="185.2" y="56.9">D1</text>
<text x="185.2" y="59.4">D2</text>
<text x="195.6" y="54.3">Q0</text>
<text x="195.6" y="56.9">Q1</text>
<text x="195.6" y="59.4">Q2</text>
<text x="185.2" y="61.9">D3</text>
<text x="185.2" y="64.5">D4</text>
<text x="195.6" y="61.9">Q3</text>
<text x="195.6" y="64.5">Q4</text>
<text x="185.2" y="67">D5</text>
<text x="185.2" y="69.6">D6</text>
<text x="195.6" y="67">Q5</text>
<text x="195.6" y="69.6">Q6</text>
<text x="185.2" y="77.2">Cp</text>
<text x="185.2" y="72.1">D7</text>
<text x="195.6" y="72.1">Q7</text>
<text x="185.2" y="79.7">Mr</text>
<text x="190.1" y="81">74LS273</text>
<text x="62.5" y="86.1">IC90</text>
<text x="65.8" y="89.9">A0</text>
<text x="76.3" y="89.9">B0</text>
<text x="196.5" y="88.6">IC7</text>
<text x="65.8" y="92.4">A1</text>
<text x="65.8" y="95">A2</text>
<text x="76.3" y="95">B2</text>
<text x="76.3" y="92.4">B1</text>
<text x="185.2" y="95">I1a</text>
<text x="185.2" y="92.4">I0a</text>
<text x="195.7" y="92.4">Qa</text>
<text x="357.9" y="95">IC20A</text>
<text x="65.8" y="97.5">A3</text>
<text x="65.8" y="100">A4</text>
<text x="76.3" y="100">B4</text>
<text x="76.3" y="97.5">B3</text>
<text x="185.2" y="100">I1b</text>
<text x="185.2" y="97.5">I0b</text>
<text x="195.7" y="97.5">Qb</text>
<text x="349" y="101.3">A0</text>
<text x="349" y="98.8">A1</text>
<text x="359.5" y="98.8">O0</text>
<text x="359.5" y="101.3">O1</text>
<text x="65.8" y="102.6">A5</text>
<text x="65.8" y="105.1">A6</text>
<text x="65.8" y="107.7">A7</text>
<text x="76.3" y="107.7">B7</text>
<text x="76.3" y="105.1">B6</text>
<text x="76.3" y="102.6">B5</text>
<text x="185.2" y="105.1">I1c</text>
<text x="185.2" y="107.7">I0d</text>
<text x="185.2" y="102.6">I0c</text>
<text x="195.7" y="107.7">Qd</text>
<text x="195.8" y="102.6">Qc</text>
<text x="349" y="106.4">E</text>
<text x="359.5" y="103.8">O2</text>
<text x="359.5" y="106.4">O3</text>
<text x="65.8" y="112.7">A-&gt;B</text>
<text x="185.2" y="110.2">I1d</text>
<text x="315.3" y="111.5">IC61</text>
<text x="355.2" y="110.2">74LS139</text>
<text x="65.8" y="115.3">CE</text>
<text x="70.7" y="116.5">74LS245</text>
<text x="185.2" y="115.3">S</text>
<text x="185.2" y="117.8">Cp</text>
<text x="187.5" y="116.5">74LS298</text>
<text x="305.8" y="117.8">I1a</text>
<text x="305.8" y="115.3">I0a</text>
<text x="316.3" y="115.3">Qa</text>
<text x="75.2" y="124.2">IC85</text>
<text x="194.6" y="124.2">IC21</text>
<text x="245.3" y="122.9">74LS08</text>
<text x="246" y="120.4">IC15C</text>
<text x="264.3" y="125.4">74LS86</text>
<text x="265.1" y="122.9">IC38B</text>
<text x="305.8" y="122.9">I1b</text>
<text x="305.8" y="120.4">I0b</text>
<text x="305.8" y="125.4">I0c</text>
<text x="316.3" y="120.4">Qb</text>
<text x="316.4" y="125.4">Qc</text>
<text x="65.8" y="128">I0a</text>
<text x="65.8" y="130.5">I0b</text>
<text x="113.2" y="130.5">RAM_2016</text>
<text x="124.8" y="130.5">IC86</text>
<text x="185.2" y="130.5">I1a</text>
<text x="185.2" y="128">I0a</text>
<text x="195.7" y="128">Qa</text>
<text x="245.3" y="131.8">74LS08</text>
<text x="246" y="129.2">IC15D</text>
<text x="305.8" y="128">I1c</text>
<text x="305.8" y="130.5">I0d</text>
<text x="316.3" y="130.5">Qd</text>
<text x="365.9" y="129.2">74LS86</text>
<text x="366.7" y="126.7">IC30C</text>
<text x="65.8" y="133.1">I0c</text>
<text x="65.8" y="135.6">I0d</text>
<text x="76.4" y="134.3">Za</text>
<text x="76.4" y="136.9">Zb</text>
<text x="114" y="136.9">A[1]</text>
<text x="114" y="134.3">A[0]</text>
<text x="124.1" y="134.3">D[0]</text>
<text x="124.1" y="136.9">D[1]</text>
<text x="185.2" y="135.6">I1b</text>
<text x="185.2" y="133.1">I0b</text>
<text x="195.7" y="133.1">Qb</text>
<text x="305.8" y="133.1">I1d</text>
<text x="345.6" y="136.9">74LS04</text>
<text x="365.9" y="136.9">74LS86</text>
<text x="366.8" y="134.3">IC30A</text>
<text x="65.8" y="140.7">I1a</text>
<text x="65.8" y="143.2">I1b</text>
<text x="76.4" y="141.9">Zd</text>
<text x="76.5" y="139.4">Zc</text>
<text x="114" y="141.9">A[3]</text>
<text x="114" y="139.4">A[2]</text>
<text x="124.1" y="139.4">D[2]</text>
<text x="124.1" y="141.9">D[3]</text>
<text x="185.2" y="140.7">I1c</text>
<text x="185.2" y="143.2">I0d</text>
<text x="185.2" y="138.1">I0c</text>
<text x="195.7" y="143.2">Qd</text>
<text x="195.8" y="138.1">Qc</text>
<text x="281" y="140.7">IC29C</text>
<text x="305.8" y="138.1">S</text>
<text x="305.8" y="140.7">Cp</text>
<text x="308.2" y="139.4">74LS298</text>
<text x="345.7" y="141.9">IC29D</text>
<text x="367.4" y="143.2">IC6A</text>
<text x="65.8" y="145.8">I1c</text>
<text x="65.8" y="148.3">I1d</text>
<text x="114" y="149.6">A[6]</text>
<text x="114" y="147">A[5]</text>
<text x="114" y="144.5">A[4]</text>
<text x="124.1" y="144.5">D[4]</text>
<text x="124.1" y="147">D[5]</text>
<text x="124.1" y="149.6">D[6]</text>
<text x="185.2" y="145.8">I1d</text>
<text x="280.8" y="145.8">74LS04</text>
<text x="365.9" y="145.8">74LS86</text>
<text x="65.8" y="152.1">SEL</text>
<text x="65.8" y="154.6">G</text>
<text x="114" y="152.1">A[7]</text>
<text x="114" y="154.6">A[8]</text>
<text x="124.1" y="152.1">D[7]</text>
<text x="185.2" y="150.8">S</text>
<text x="185.2" y="153.4">Cp</text>
<text x="187.5" y="152.1">74LS298</text>
<text x="365.9" y="150.8">74LS86</text>
<text x="367.3" y="153.4">IC6D</text>
<text x="68.1" y="157.2">74LS157</text>
<text x="75.2" y="161">IC84</text>
<text x="114" y="159.7">A[10] RAM 2kB</text>
<text x="114" y="157.2">A[9]</text>
<text x="365.9" y="158.5">74LS86</text>
<text x="367.3" y="161">IC6B</text>
<text x="65.8" y="164.8">I0a</text>
<text x="65.8" y="167.3">I0b</text>
<text x="120.4" y="164.1" transform="rotate(-90 120.4 164.1)">OE</text>
<text x="122.9" y="164.1" transform="rotate(-90 122.9 164.1)">CS</text>
<text x="125.4" y="164.1" transform="rotate(-90 125.4 164.1)">WE</text>
<text x="185.2" y="166.1">I0a</text>
<text x="194.6" y="162.3">IC31</text>
<text x="195.7" y="166.1">Qa</text>
<text x="365.9" y="166.1">74LS86</text>
<text x="65.8" y="169.9">I0c</text>
<text x="65.8" y="172.4">I0d</text>
<text x="76.4" y="171.2">Za</text>
<text x="76.4" y="173.7">Zb</text>
<text x="185.2" y="173.7">I1b</text>
<text x="185.2" y="168.6">I1a</text>
<text x="185.2" y="171.2">I0b</text>
<text x="195.7" y="171.2">Qb</text>
<text x="367.3" y="168.6">IC6C</text>
<text x="65.8" y="177.5">I1a</text>
<text x="76.4" y="178.8">Zd</text>
<text x="76.5" y="176.2">Zc</text>
<text x="185.2" y="178.8">I1c</text>
<text x="185.2" y="176.2">I0c</text>
<text x="195.8" y="176.2">Qc</text>
<text x="65.8" y="180">I1b</text>
<text x="65.8" y="182.6">I1c</text>
<text x="65.8" y="185.1">I1d</text>
<text x="185.2" y="183.9">I1d</text>
<text x="185.2" y="181.3">I0d</text>
<text x="195.7" y="181.3">Qd</text>
<text x="65.8" y="188.9">SEL</text>
<text x="65.8" y="191.5">G</text>
<text x="119" y="187.7">IC68B</text>
<text x="128" y="190.3" transform="rotate(-90 128 190.3)">74LS08</text>
<text x="154.6" y="190.2">IC29B</text>
<text x="185.2" y="188.9">S</text>
<text x="185.2" y="191.5">Cp</text>
<text x="68.1" y="194">74LS157</text>
<text x="75.2" y="197.8">IC83</text>
<text x="153.8" y="192.7">74LS04</text>
<text x="179.9" y="195.3">74LS298</text>
<text x="65.8" y="201.6">I0a</text>
<text x="65.8" y="204.2">I0b</text>
<text x="65.8" y="206.7">I0c</text>
<text x="65.8" y="209.3">I0d</text>
<text x="76.4" y="208">Za</text>
<text x="125.4" y="206.6" transform="rotate(-90 125.4 206.6)">IC37A</text>
<text x="130.5" y="206.8" transform="rotate(-90 130.5 206.8)">74LS04</text>
<text x="65.8" y="214.3">I1a</text>
<text x="76.4" y="210.5">Zb</text>
<text x="76.4" y="215.6">Zd</text>
<text x="76.5" y="213.1">Zc</text>
<text x="65.8" y="216.9">I1b</text>
<text x="65.8" y="219.4">I1c</text>
<text x="65.8" y="222">I1d</text>
<text x="65.8" y="225.8">SEL</text>
<text x="65.8" y="228.3">G</text>
<text x="68.1" y="230.8">74LS157</text>
</g>
<g font-size="1.3" fill="#0f0f0f">
<text x="170.2" y="58.3">preHBL</text>
<text x="170.2" y="55.8">SUM0'</text>
<text x="208.3" y="58.3">HBL</text>
<text x="170.2" y="63.4">D7</text>
<text x="170.2" y="60.8">SUM1'</text>
<text x="170.2" y="65.9">D6</text>
<text x="208.8" y="63.4">D7'</text>
<text x="208.8" y="65.9">D6'</text>
<text x="170.2" y="68.5">D5</text>
<text x="170.2" y="71">D4</text>
<text x="204.9" y="68.5">BPRIO1</text>
<text x="204.9" y="71">BPRIO0</text>
<text x="174" y="76.1">PH3</text>
<text x="174" y="78.6">VCC</text>
<text x="48.3" y="88.8">DB7</text>
<text x="88.8" y="88.8">D7</text>
<text x="48.3" y="91.3">DB6</text>
<text x="48.3" y="93.9">DB5</text>
<text x="88.8" y="91.3">D6</text>
<text x="88.8" y="93.9">D5</text>
<text x="168.9" y="93.9">SMX0</text>
<text x="168.9" y="91.3">D0</text>
<text x="207" y="91.3">CA4</text>
<text x="48.3" y="96.4">DB4</text>
<text x="48.3" y="98.9">DB3</text>
<text x="48.3" y="101.5">DB2</text>
<text x="88.8" y="98.9">D3</text>
<text x="88.8" y="101.5">D2</text>
<text x="88.8" y="96.4">D4</text>
<text x="168.9" y="101.5">D2</text>
<text x="168.9" y="96.4">D1</text>
<text x="168.9" y="98.9">SMX1</text>
<text x="207" y="96.4">CA5</text>
<text x="207" y="101.5">CA6</text>
<text x="336.5" y="100.2">CHBA0</text>
<text x="336.5" y="97.7">CHBA1</text>
<text x="370.8" y="100.2">CHA1</text>
<text x="370.8" y="97.7">CHA0</text>
<text x="48.3" y="104">DB1</text>
<text x="48.3" y="106.6">DB0</text>
<text x="88.8" y="106.6">D0</text>
<text x="88.8" y="104">D1</text>
<text x="168.8" y="106.6">D3</text>
<text x="168.9" y="104">ORAMD0</text>
<text x="207" y="106.6">CA7</text>
<text x="339.1" y="105.3">VSS</text>
<text x="370.8" y="105.3">CHA3</text>
<text x="370.8" y="102.7">CHA2</text>
<text x="52.1" y="111.6">SHARD</text>
<text x="168.9" y="109.1">ORAMD1</text>
<text x="52.1" y="114.2">VRAM</text>
<text x="172.7" y="114.2">HB8</text>
<text x="234.9" y="118">D3</text>
<text x="293.4" y="114.2">BBANK0</text>
<text x="293.4" y="116.7">ORAMD4</text>
<text x="293.4" y="119.3">BBANK1</text>
<text x="325.1" y="114.2">CHBA0</text>
<text x="325.1" y="119.3">CHBA1</text>
<text x="293.4" y="121.8">ORAMD5</text>
<text x="50.8" y="126.9">AB0</text>
<text x="50.8" y="129.4">AB1</text>
<text x="50.8" y="132">AB2</text>
<text x="171.2" y="129.4">ORAMD2</text>
<text x="176.4" y="132">D5</text>
<text x="176.4" y="126.9">D4</text>
<text x="207" y="126.9">CA8</text>
<text x="207" y="132">CA9</text>
<text x="234.9" y="132">D4</text>
<text x="288.3" y="132">ORAMD7</text>
<text x="288.3" y="126.9">ORAMD6</text>
<text x="356.9" y="129.4">H3</text>
<text x="377" y="126.9">SMX1</text>
<text x="50.8" y="134.5">AB3</text>
<text x="138.3" y="135.8">D1</text>
<text x="138.3" y="133.2">D0</text>
<text x="171.2" y="134.5">ORAMD3</text>
<text x="176.4" y="137">D6</text>
<text x="205.8" y="137">CA10</text>
<text x="295.9" y="137">HB8</text>
<text x="355.6" y="137">SUMD3' 2</text>
<text x="377" y="134.5">SMX0</text>
<text x="53.3" y="142.1">HF3</text>
<text x="53.3" y="139.6">H1</text>
<text x="138.3" y="143.4">D4</text>
<text x="138.3" y="138.3">D2</text>
<text x="138.3" y="140.8">D3</text>
<text x="171.2" y="139.6">ORAMD4</text>
<text x="176.4" y="142.1">D7</text>
<text x="205.8" y="142.1">CA11</text>
<text x="273" y="139.6">PH3</text>
<text x="386.1" y="143.4">CA0</text>
<text x="53.3" y="144.7">HF4</text>
<text x="53.3" y="147.2">HF5</text>
<text x="138.3" y="145.9">D5</text>
<text x="138.3" y="148.5">D6</text>
<text x="171.4" y="144.7">ORAMD5</text>
<text x="172.7" y="149.7">HB8</text>
<text x="355.6" y="148.5">SUMD0''</text>
<text x="355.6" y="145.9">H2</text>
<text x="138.3" y="151">D7</text>
<text x="386.1" y="151">CA1</text>
<text x="355.6" y="161.2">SUMD1''4</text>
<text x="386.1" y="158.6">CA2</text>
<text x="50.8" y="166.2">AB5</text>
<text x="50.8" y="163.7">AB4</text>
<text x="176.5" y="165">D6'</text>
<text x="205.8" y="165">CA12</text>
<text x="386.1" y="166.2">CA3</text>
<text x="50.8" y="168.8">AB6</text>
<text x="50.8" y="171.3">AB7</text>
<text x="115.7" y="172.6">VSS</text>
<text x="176.5" y="170.1">D7'</text>
<text x="205.8" y="170.1">CA13</text>
<text x="355.6" y="168.8">SUMD2''9</text>
<text x="52.1" y="178.9">HF7</text>
<text x="52.1" y="176.4">HF6</text>
<text x="171.4" y="175.1">IC52_19</text>
<text x="49.5" y="181.5">SUM3</text>
<text x="49.5" y="184">SUM4</text>
<text x="175.3" y="182.8">VCC</text>
<text x="49.5" y="190.4">MAxDC</text>
<text x="49.5" y="187.8">VRAM</text>
<text x="146" y="190.4">PH5</text>
<text x="172.7" y="187.8">HB8</text>
<text x="50.8" y="203.1">AB9</text>
<text x="50.8" y="200.5">AB8</text>
<text x="50.8" y="205.6">AB10</text>
<text x="49.5" y="213.2">SUM5</text>
<text x="49.5" y="215.8">SUM6</text>
<text x="114.3" y="210.7">VRAM</text>
<text x="49.5" y="218.3">SUM7</text>
<text x="54.6" y="220.9">VCC</text>
<text x="49.5" y="224.7">VRAM</text>
<text x="49.5" y="227.2">MAxDC</text>
</g>
<g font-size="1.3" fill="#000084">
<text x="221.2" y="74.6">BPRIO[0..1]</text>
<text x="150.1" y="83.5">D[0..7]</text>
<text x="31.1" y="110.2">DB[0..7]</text>
<text x="273.8" y="112.7">BBANK[0..1]</text>
<text x="333.9" y="110.5" transform="rotate(-90 333.9 110.5)">CHBA[0..1]</text>
<text x="385" y="108.9">CHA[0..3]</text>
<text x="143.4" y="123.2" transform="rotate(-90 143.4 123.2)">D[0..7]</text>
<text x="16" y="140.7">HF[0..6]</text>
<text x="147.9" y="149.6">ORAMD[0..7]</text>
<text x="133.9" y="177.5">PH[0..9]</text>
<text x="396.4" y="176.2">CA[0..13]</text>
<text x="28.8" y="214.3">AB[0..10]</text>
<text x="28.4" y="222">SUM[0..7]</text>
</g>
<g font-size="1.3" fill="#0000c2">
<text x="231.7" y="120.1">BG HFLIP</text>
<text x="231.8" y="134.1">BG VFLIP</text>
</g>
<g font-size="1.3" fill="#725600">
<text x="223.3" y="128">BGFLIP_EN</text>
<text x="252.1" y="126.7">GHFLIP</text>
<text x="49.4" y="154.6">MAxDC</text>
<text x="50.6" y="152.1">VRAM</text>
<text x="302.5" y="150.8">PH3</text>
<text x="168.6" y="181.3">GHFLIP*</text>
<text x="211" y="181.3">OSCNHF</text>
<text x="110.3" y="196.6">SHARD</text>
<text x="49.3" y="209.3">SHAWE</text>
</g>
</svg>
